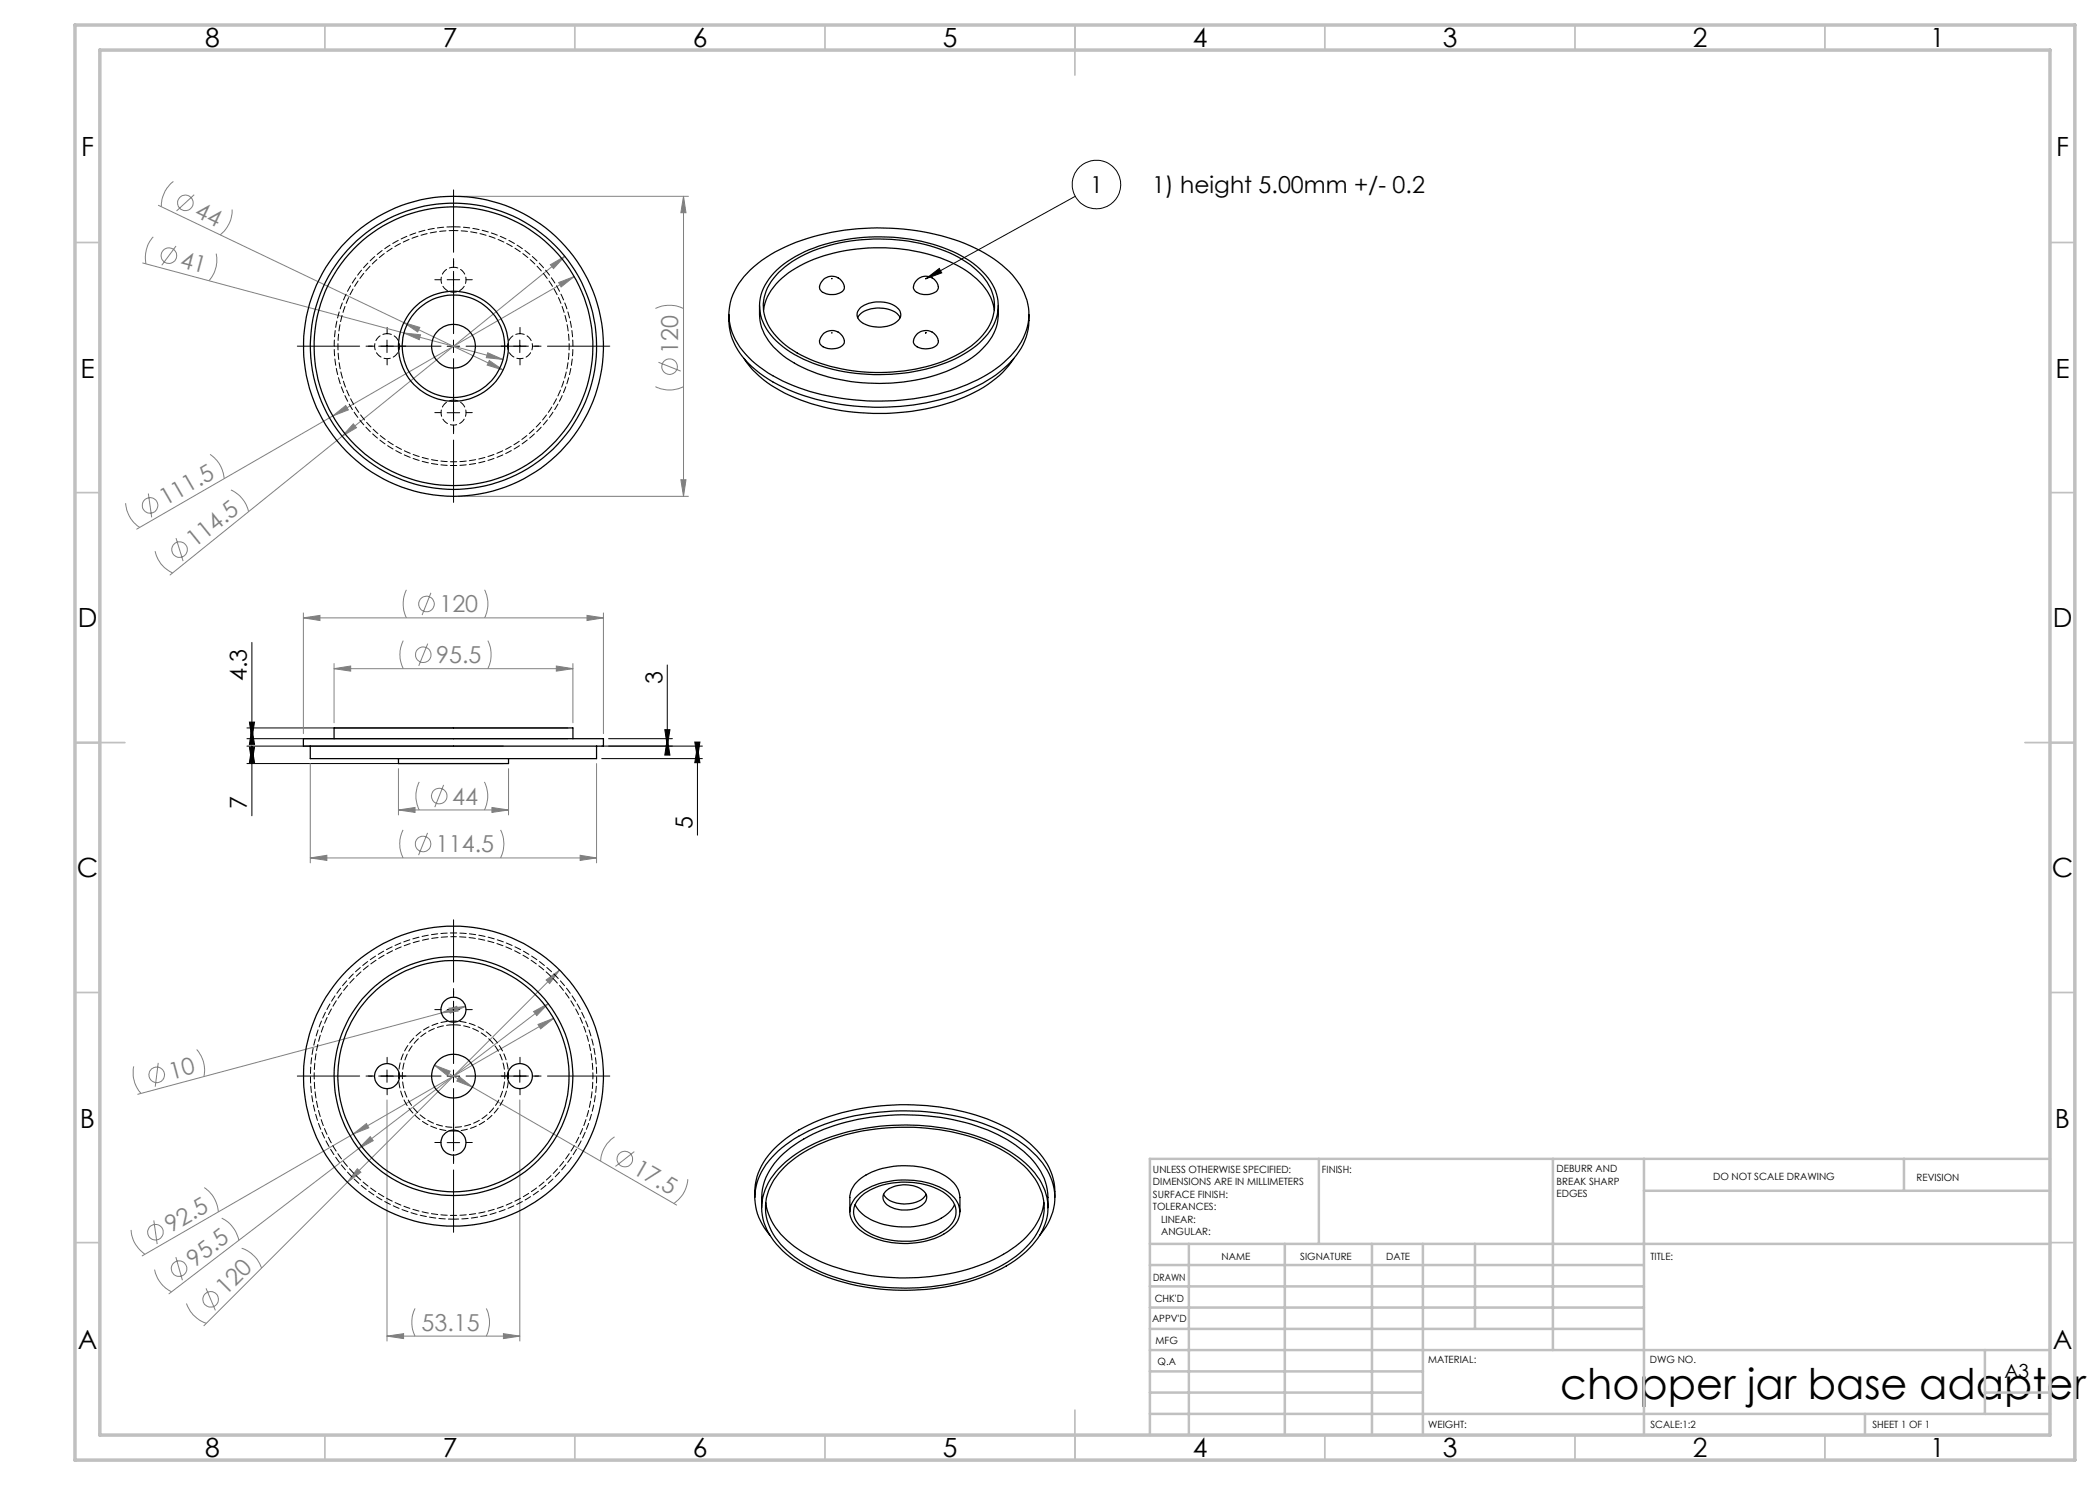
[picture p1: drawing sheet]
<svg xmlns="http://www.w3.org/2000/svg" width="420mm" height="297mm" viewBox="0 0 420 297" stroke-linecap="round" stroke-linejoin="round" font-family="sans-serif">
<g fill="none" stroke="#808080" stroke-width=".2">
<path d="M34.7 36.3a6.5 6.5 0 0 0-2.5 5M38.8 38.9l-3.5 3.3M91.7 39.3h46M136.7 39.3v60M136.7 39.3l.5 3.2h-1zM28.5 52.6l52.3 14M30.7 47.4a6.2 6.2 0 0 0-1.5 5.4M31.7 41.1l49.1 23.4M35.2 49.2l-2.9 3.9M43.3 50.7a6.3 6.3 0 0 1-1.5 5.5M46.4 41.9a6.3 6.3 0 0 1-2.4 5.1M110.1 52.9l2.9-1.6-2.3 2.4z"/>
<path d="M111.7 56.5l3.1-1.2-2.6 2.1zM113 51.3l-44.6 35.9M114.8 55.3l-48.2 27.9M80.8 64.5l19.8 9.5M80.8 64.5l3.2 1-.5 .9zM80.8 66.6l19.8 5.3M80.8 66.6l3.3 .4-.2 .9zM97.5 70.6l3.1 1.3-3.3-.4zM97.9 72.1l2.7 1.9-3.2-1zM131.1 77.3a6.2 6.2 0 0 0 5.6 0M131.1 61.7a6.5 6.5 0 0 1 5.6 0M131.7 72.5l4.4 1.7"/>
<path d="M29.7 98.7l.6 4.8M42 90.9a6.4 6.4 0 0 1 2.8 4.8M46.2 98a6.2 6.2 0 0 1 3.5 4.3M66.6 83.2l2.5-2.1 .6 .9zM66.6 83.2l-39.3 22.6M68.4 87.2l-34.4 27.8M70.7 84.8l.6 .7-2.9 1.7zM91.7 99.3h46M136.2 96h1l-.5 3.3zM25.1 100.6a6.3 6.3 0 0 0 2.8 4.9M31 110.2a6.2 6.2 0 0 0 3.5 4.4M35.2 107.6l1.4 4.6"/>
<path d="M81.3 118a6.5 6.5 0 0 0 0 5.6M86.2 118.6l-1.8 4.4M96.9 118a6.2 6.2 0 0 1 0 5.6M60.7 122.6v24.1M60.7 123.6h60M60.7 123.6l3.3-.5v1zM66.8 132.7v11.9M66.8 133.7h47.8M66.8 133.7l3.3-.5v1zM80.6 128.1a6.2 6.2 0 0 0 0 5.6M85.5 128.7l-1.8 4.5M97.6 128.1a6.5 6.5 0 0 1 0 5.6"/>
<path d="M111.3 133.2l3.3 .5-3.3 .5zM114.6 132.7v11.9M117.4 123.1l3.3 .5-3.3 .5zM120.7 122.6v24.1M62.1 152.7v19.9M79.7 153.7v9.3M83.9 156.4a6.2 6.2 0 0 0 0 5.6M88.7 157l-1.7 4.4M96.9 156.4a6.2 6.2 0 0 1 0 5.6M101.7 153.7v9.3M119.3 152.7v19.9M62.1 171.6h57.2"/>
<path d="M62.1 171.6l3.3-.5v1zM79.7 162h22M79.7 162l3.3-.5v1zM80.6 166a6.2 6.2 0 0 0 0 5.6M85.5 166.6l-1.8 4.4M98.4 161.5l3.3 .5-3.3 .5zM100.1 166a6.2 6.2 0 0 1 0 5.6M116 171.1l3.3 .5-3.3 .5zM109.2 196l2.7-2-2 2.7zM111.9 194l-71.1 71.1M26.7 213.3a6.4 6.4 0 0 0 1.5 5.4M31.6 212.6l-.6 4.7"/>
<path d="M39.3 209.9a6.2 6.2 0 0 1 1.5 5.4M77.4 220v48.2M86.9 213l7.6 4.4M86.9 213l3.1 1.2-.5 .9zM88.3 202.6l-60.7 16.3M88.3 202.6l3-1.3 .3 .9zM89.8 201.6l3.3-.3-3 1.3zM91.9 215.3l2.6 2.1-3.1-1.2zM93.1 201.3l-4.8 1.3M94.5 217.4l40.8 23.6M104 220v48.2M106.7 202.3l2.9-1.6-2.2 2.4z"/>
<path d="M107.6 204.9l3.1-1.2-2.6 2.1zM109.6 200.7l-75.8 58.1M110.7 203.7l-40 23.1M40.9 237.5a6.4 6.4 0 0 1 2.8 4.9M70.7 226.8l2.6-2.1 .5 .9zM70.7 226.8l-42.3 24.4M71.5 233.7l.7 .8-2.7 1.9zM74 227.3l.6 .8-2.9 1.6zM122.9 227.4a6.3 6.3 0 0 0-2.8 4.8M126.9 230.3l-3.8 3M137.5 235.8a6.3 6.3 0 0 1-2.7 4.9M26.2 246a6.3 6.3 0 0 0 2.8 4.9"/>
<path d="M30.8 244.1l.6 4.7M30.9 253.9a6.4 6.4 0 0 0 3.4 4.5M35.2 251.4l1.3 4.6M41.2 257.7l1.9 4.4M44.3 243.6a6.4 6.4 0 0 1 3.5 4.5M48.3 249.7a6.3 6.3 0 0 1 4 3.9M37.3 260.7a6.3 6.3 0 0 0 4 4M77.4 267.2h26.6M77.4 267.2l3.3-.5v1zM83 261.7a6.4 6.4 0 0 0 0 5.5M97.3 261.7a6.4 6.4 0 0 1 0 5.5M100.7 266.7l3.3 .5-3.3 .5z"/>
<circle cx="33.8" cy="51.1" r="1.56"/>
<circle cx="37.1" cy="40.6" r="1.56"/>
<circle cx="133.9" cy="73.3" r="1.55"/>
<circle cx="30" cy="101.1" r="1.56"/>
<circle cx="35.9" cy="109.9" r="1.56"/>
<circle cx="84.7" cy="130.9" r="1.55"/>
<circle cx="85.3" cy="120.8" r="1.56"/>
<circle cx="87.8" cy="159.2" r="1.56"/>
<circle cx="84.6" cy="168.8" r="1.55"/>
<circle cx="31.3" cy="215" r="1.55"/>
<circle cx="125" cy="231.8" r="1.55"/>
<circle cx="31.1" cy="246.4" r="1.56"/>
<circle cx="35.8" cy="253.7" r="1.55"/>
<circle cx="42.1" cy="259.9" r="1.56"/>
</g>
<g fill="none" stroke="#000" stroke-width=".2">
<path d="M215.1 39.3l-29.9 16.4M89.4 55.9h2.5M90.7 54.7v2.5M185.2 55.7l2.7-2 .4 .9zM76.2 69.2h2.5M77.4 68v2.5M89.4 69.2h2.5M90.7 68v2.5M102.7 69.2h2.5M104 68v2.5M89.4 82.5h2.5M90.7 81.3v2.5"/>
<path d="M50.4 128.5v19.2M133.5 133v16.2M49.4 149.2h51.3M49.4 147.7h64.2M49.4 145.6h64.2M49.4 152.7h51.3M49.9 144.4h1l-.5 3.3zM49.9 149.4h1l-.5 3.3zM50.4 145.6l.5 3.3h-1zM50.4 149.2l.5 3.3h-1zM50.4 149.2v14M120.3 149.2h20.2"/>
<path d="M120.3 151.7h20.2M121.7 147.7h12.8M133 145.9h1l-.5 3.3zM133.5 147.7l.5 3.3h-1zM139 148.4h1l-.5 3.3zM139.5 149.2l.5 3.3h-1zM139.5 149.2v17.8M76.2 215.2h2.5M77.4 214v2.5M89.4 215.2h2.5M89.4 201.9h2.5M90.7 200.7v2.5"/>
<path d="M90.7 214v2.5M102.7 215.2h2.5M104 214v2.5M89.4 228.5h2.5M90.7 227.3v2.5"/>
<circle cx="219.3" cy="36.9" r="4.9"/>
</g>
<path d="M88.2 69.2h-28.7M90.7 66.7v-28.7M90.7 71.7v28.8M93.2 69.2h28.8M88.2 215.2h-28.7M90.7 212.7v-28.7M90.7 217.7v28.8M93.2 215.2h28.8" fill="none" stroke="#000" stroke-width=".2" stroke-dasharray="15.2 1.3 1.3 1.3" stroke-dashoffset="2.8"/>
<g fill="none" stroke="#000" stroke-width=".2" stroke-dasharray="15.2 1.3 1.3 1.3">
<path d="M88.2 55.9h-1.2M90.7 53.4v-1.2M90.7 58.4v1.3M93.2 55.9h1.3M74.9 69.2h-1.2M77.4 66.7v-1.2M77.4 71.7v1.3M79.9 69.2h1.3M101.5 69.2h-1.3M104 66.7v-1.2M104 71.7v1.3M106.5 69.2h1.2"/>
<path d="M88.2 82.5h-1.2M90.7 80v-1.2M90.7 85v1.3M93.2 82.5h1.3M90.7 199.4v-1.2M74.9 215.2h-1.2M77.4 212.7v-1.2M77.4 217.7v1.3M79.9 215.2h1.3M88.2 201.9h-1.2M90.7 204.4v1.3M93.2 201.9h1.3"/>
<path d="M101.5 215.2h-1.3M104 212.7v-1.2M104 217.7v1.3M106.5 215.2h1.2M88.2 228.5h-1.2M90.7 226v-1.3M90.7 231v1.2M93.2 228.5h1.3"/>
</g>
<g fill="none" stroke="#c0c0c0" stroke-width=".35">
<path d="M65 5v5M115 5v5M165 5v5M215 5v10M265 5v5M315 5v5M365 5v5M15 48.5h5M410 48.5h5M15 98.5h5M410 98.5h5M15 148.5h10"/>
<path d="M405 148.5h10M15 198.5h5M410 198.5h5M15 248.5h5M410 248.5h5M65 287v5M115 287v5M165 287v5M215 282v10M265 287v5M315 287v5M365 287v5"/>
</g>
<g fill="none" stroke="#c0c0c0" stroke-width=".5">
<path d="M263.8 231.8v17M310.6 231.8v38.2M328.8 231.8v55.2M328.8 238.2h81.2M380.8 231.8v6.4M410 231.8h-180v55.2M230 248.8h180M230 257.3h98.8M230 253h98.8M237.8 248.8v38.2M257 248.8v38.2M274.4 248.8v38.2"/>
<path d="M284.6 248.8v38.2M295 248.8v17M230 265.8h98.8M230 261.5h98.8M230 278.5h54.6M230 274.3h54.6M230 270h180M397 278.5h13M397 270v12.8M230 282.8h180M373 282.8v4.2"/>
</g>
<path d="M15 5h400v287h-400zM20 10h390v277h-390z" fill="none" stroke="#c0c0c0" stroke-width=".7"/>
<g fill="#000">
<path d="M185.2 55.7l2.7-2 .4 .9z"/>
<path d="M133 145.9h1l-.5 3.3zM133.5 147.7l.5 3.3h-1zM49.9 144.4h1l-.5 3.3zM50.4 145.6l.5 3.3h-1z"/>
<path d="M139.5 149.2l.5 3.3h-1zM139 148.4h1l-.5 3.3zM50.4 149.2l.5 3.3h-1zM49.9 149.4h1l-.5 3.3z"/>
</g>
<g fill="#808080">
<path d="M97.9 72.1l-.5 .9 3.2 1zM80.8 64.5l2.7 1.9 .5-.9z"/>
<path d="M97.5 70.6l-.2 .9 3.3 .4zM80.8 66.6l3.1 1.3 .2-.9z"/>
<path d="M98.4 161.5l3.3 .5-3.3 .5zM79.7 162l3.3-.5v1zM111.3 133.2l3.3 .5-3.3 .5zM66.8 133.7l3.3-.5v1zM116 171.1l3.3 .5-3.3 .5zM62.1 171.6l3.3-.5v1zM117.4 123.1l3.3 .5-3.3 .5zM60.7 123.6l3.3-.5v1z"/>
<path d="M77.4 267.2l3.3-.5v1zM100.7 266.7l3.3 .5-3.3 .5z"/>
<path d="M89.8 201.6l.3 1 3-1.3zM88.3 202.6l3.3-.4-.3-.9z"/>
<path d="M107.6 204.9l.5 .9 2.6-2.1zM70.7 226.8l3.1-1.2-.5-.9z"/>
<path d="M111.7 56.5l.5 .9 2.6-2.1zM66.6 83.2l3.1-1.2-.6-.9z"/>
<path d="M106.7 202.3l.7 .8 2.2-2.4zM74 227.3l-2.3 2.4 2.9-1.6z"/>
<path d="M110.1 52.9l.6 .8 2.3-2.4zM70.7 84.8l-2.3 2.4 2.9-1.7z"/>
<path d="M109.2 196l.7 .7 2-2.7zM71.5 233.7l-2 2.7 2.7-1.9z"/>
<path d="M136.7 39.3l.5 3.2h-1zM136.2 96h1l-.5 3.3z"/>
<path d="M86.9 213l2.6 2.1 .5-.9zM91.9 215.3l-.5 .9 3.1 1.2z"/>
</g>
<g fill="none" stroke="#000" stroke-width=".25">
<path d="M150.1 54a33.3 33.3 0 0 1 17.5-7.8 47.7 47.7 0 0 1 27.5 3.4 19.9 19.9 0 0 1 9.7 9 10.8 10.8 0 0 1-2.1 11.9 27.1 27.1 0 0 1-13.8 8 48.5 48.5 0 0 1-31.3-1.8 21.1 21.1 0 0 1-10.5-8.7 11.1 11.1 0 0 1 2.3-13.4zM155.4 53.9a27 27 0 0 1 15-6.2 36.2 36.2 0 0 1 22.7 3.9 12.3 12.3 0 0 1 6.5 8.6 9.7 9.7 0 0 1-3.8 8.4 28.5 28.5 0 0 1-16.3 6.2 35.2 35.2 0 0 1-21.4-4.4 12.5 12.5 0 0 1-6.1-8 9.4 9.4 0 0 1 3.4-8.5zM155.7 54.5a24.3 24.3 0 0 1 12.3-5.9 36.6 36.6 0 0 1 23.7 2.9 13.6 13.6 0 0 1 6.9 7.6 8.9 8.9 0 0 1-3.1 9 26.9 26.9 0 0 1-15.8 6.2 34.2 34.2 0 0 1-21.1-4.2 11.2 11.2 0 0 1-5.9-8.5 9.2 9.2 0 0 1 3-7.1zM164.7 55.8a2.48 2.48 0 0 1 2.7-.3 2.48 2.48 0 0 1 1.4 2.3 3.3 3.3 0 0 1-4.4 .5 1.45 1.45 0 0 1 .1-2.2zM166.4 55.7h.1M183.3 56.1a2.45 2.45 0 0 1 2.8-.7 2.45 2.45 0 0 1 1.5 2.4 2.89 2.89 0 0 1-3.2 1 1.63 1.63 0 0 1-1.7-1.5l.2-.7zM185.2 55.7h.1M145.8 62.9a13 13 0 0 0 5.4 11.1 34.9 34.9 0 0 0 17 6.9 46.7 46.7 0 0 0 28.3-4.2 17.8 17.8 0 0 0 8.7-9.3l.5-2.3 .1-2.2M148.8 71.7a20.8 20.8 0 0 0 10.2 7.8 46.2 46.2 0 0 0 34.9-.5 20.7 20.7 0 0 0 8.8-7.3M151.9 61.1a10.5 10.5 0 0 0 4 9.5 29.4 29.4 0 0 0 16.5 5.9 35.1 35.1 0 0 0 21.3-4.5 11.6 11.6 0 0 0 5.9-8.7l.1-2.2M152.7 62a11.4 11.4 0 0 1 5.7-7.9 34.3 34.3 0 0 1 22.2-4.3 27.1 27.1 0 0 1 14.8 6 10.3 10.3 0 0 1 3.5 6.2M164.7 66.7a2.48 2.48 0 0 1 2.7-.4 2.48 2.48 0 0 1 1.4 2.3 3.3 3.3 0 0 1-4.4 .6 1.45 1.45 0 0 1 .1-2.3z"/>
<path d="M166.4 66.6h.1M171.5 63.5a4 4 0 0 1 3.7-1.9 5.3 5.3 0 0 1 4.8 1.7v.2M171.9 61.7a6.3 6.3 0 0 1 7.6-.1 1.74 1.74 0 0 1-.5 3 6.6 6.6 0 0 1-7-.4 1.66 1.66 0 0 1-.1-2.5zM183.3 66.9a2.45 2.45 0 0 1 2.8-.7 2.45 2.45 0 0 1 1.5 2.4 3.1 3.1 0 0 1-3.9 .9 1.33 1.33 0 0 1-.6-2.3zM185.2 66.6h.1M60.7 147.7h60v1.5h-60zM62.1 149.2v2.5h57.2v-2.5M66.8 147.7v-2.1h47.8v2.1M79.7 151.7v1h22v-1M77.4 215.3h.1M90.7 202h.1M104 215.3h.1"/>
<path d="M90.7 228.5h.1M151 239.5a13 13 0 0 1 5.4-11.1 34.9 34.9 0 0 1 17-6.9 46.7 46.7 0 0 1 28.3 4.2 17.8 17.8 0 0 1 8.7 9.3l.5 2.3 .1 2.2M155.7 233.7a29.2 29.2 0 0 1 15.3-7.6 45.3 45.3 0 0 1 29 3.1 17.8 17.8 0 0 1 9 8.9 10.8 10.8 0 0 1-3.1 11.6 28.6 28.6 0 0 1-14.3 7.2 45.9 45.9 0 0 1-29.2-2.8 17.8 17.8 0 0 1-9.6-9.5 10.7 10.7 0 0 1 2.9-10.9zM157 233.4a30.4 30.4 0 0 1 15.6-7.2 45 45 0 0 1 26.4 3.1 17.4 17.4 0 0 1 9.1 8.7 10.3 10.3 0 0 1-2.8 11.4 28 28 0 0 1-14.2 7.1 44.3 44.3 0 0 1-28.7-3 17 17 0 0 1-8.7-8.7 10.2 10.2 0 0 1 2.7-10.8zM171.7 238.9a15.1 15.1 0 0 1 11.9-2.7 11.2 11.2 0 0 1 7.6 3.8 4.3 4.3 0 0 1-1.4 6.1 16.5 16.5 0 0 1-13.7 1.9 8.7 8.7 0 0 1-5.8-4.2 4.2 4.2 0 0 1 1.4-4.9zM172.1 239.4a13.8 13.8 0 0 1 11.3-2.8 10.5 10.5 0 0 1 7.2 3.7 4 4 0 0 1-1.4 5.5 15.4 15.4 0 0 1-15.6 .6 4.6 4.6 0 0 1-2.8-4.9l.6-1.3zM176.7 238.9a4 4 0 0 0 3.6 1.9 5.3 5.3 0 0 0 4.8-1.7l.1-.2M177.2 238.2a6.3 6.3 0 0 1 7.6 .1 1.81 1.81 0 0 1-.7 3 6.3 6.3 0 0 1-7-.6 1.68 1.68 0 0 1 .1-2.5zM152.3 241.5a13 13 0 0 1 5.9-12 37.3 37.3 0 0 1 19.7-6.4 42.8 42.8 0 0 1 23.5 4.8 16.4 16.4 0 0 1 7.7 8.5l.4 2.3 .1 2.8M153.1 240.5a13 13 0 0 0 5.8 8.8 37.5 37.5 0 0 0 20.9 6.3 40.8 40.8 0 0 0 20.9-4.7 15.6 15.6 0 0 0 7.9-9.1l.2-1.3M154 247.1a11 11 0 0 1-.3-14.8 25.6 25.6 0 0 1 12.4-7.8 49 49 0 0 1 33.6 1.5 20.5 20.5 0 0 1 10.1 8.8 10.8 10.8 0 0 1-1.9 12.3M170 242.4v-2.9a5.7 5.7 0 0 1 3.8-4.8 17.2 17.2 0 0 1 15.2 .5 5.4 5.4 0 0 1 3 4.3v2.9"/>
<path d="M171 240.9a8.2 8.2 0 0 0 5.7 4 15.5 15.5 0 0 0 12.5-1.9l1.2-1.2 .5-.9"/>
<circle cx="90.7" cy="69.3" r="30"/>
<circle cx="90.7" cy="69.2" r="4.4"/>
<circle cx="90.7" cy="69.3" r="10.2"/>
<circle cx="90.7" cy="69.3" r="11"/>
<circle cx="90.7" cy="69.3" r="28.6"/>
<circle cx="90.7" cy="69.2" r="27.9"/>
<circle cx="77.4" cy="215.2" r="2.5"/>
<circle cx="90.7" cy="215.2" r="30"/>
<circle cx="90.7" cy="215.2" r="4.4"/>
<circle cx="90.7" cy="215.2" r="23.9"/>
<circle cx="90.7" cy="215.2" r="23.1"/>
<circle cx="90.7" cy="201.9" r="2.51"/>
<circle cx="104" cy="215.2" r="2.5"/>
<circle cx="90.7" cy="228.5" r="2.51"/>
</g>
<path d="M90.7 45.4a23.9 23.9 0 0 1 21.1 35.1 23.9 23.9 0 0 1-40.9 2 23.9 23.9 0 0 1 17.5-37l2.3-.1M90.7 205a10.2 10.2 0 0 1 9 15.1 10.2 10.2 0 0 1-17.6 .7 10.2 10.2 0 0 1 7.8-15.8h.8" fill="none" stroke="#000" stroke-width=".2" stroke-dasharray="1.3 .6" stroke-dashoffset="-.1"/>
<path d="M90.7 46.1a23.1 23.1 0 0 0-20.2 34.4 23.1 23.1 0 0 0 39.8 1 23.1 23.1 0 0 0-18.4-35.4h-1.2M90.7 53.4a2.5 2.5 0 0 1 2.2 3.7 2.5 2.5 0 0 1-4.2 .3 2.5 2.5 0 0 1 1.6-3.9l.4-.1M77.4 66.7a2.5 2.5 0 0 1 2.2 3.7 2.5 2.5 0 0 1-4.2 .3 2.5 2.5 0 0 1 1.6-3.9l.4-.1M104 66.7a2.5 2.5 0 0 1 2.2 3.7 2.5 2.5 0 0 1-4.2 .3 2.5 2.5 0 0 1 1.6-3.9l.4-.1M90.7 80a2.5 2.5 0 0 1 2.2 3.7 2.5 2.5 0 0 1-4.2 .3 2.5 2.5 0 0 1 1.6-3.9l.4-.1M90.7 226.2a11 11 0 0 1-9.6-16.3 11 11 0 0 1 18.9-.6 11 11 0 0 1-8.5 16.9h-.8" fill="none" stroke="#000" stroke-width=".2" stroke-dasharray="1.3 .6" stroke-dashoffset=".4"/>
<path d="M90.7 55.9h.1M77.4 69.2h.1M104 69.2h.1M90.7 82.5h.1" fill="none" stroke="#000" stroke-width=".2" stroke-dasharray="1.3 .6"/>
<path d="M90.7 243.8a28.6 28.6 0 0 1-25.2-42.1 28.6 28.6 0 0 1 49.1-2.3 28.6 28.6 0 0 1-21.3 44.3l-2.6 .1" fill="none" stroke="#000" stroke-width=".2" stroke-dasharray="1.3 .6" stroke-dashoffset=".2"/>
<path d="M90.7 187.3a27.9 27.9 0 0 1 24.6 41.1 27.9 27.9 0 0 1-47.8 2.2 27.9 27.9 0 0 1 20.7-43.1l2.5-.2" fill="none" stroke="#000" stroke-width=".2" stroke-dasharray="1.3 .6" stroke-dashoffset=".7"/>
<text font-size="8.5" x="312.1" y="279.7">chopper jar base adapter</text>
<g font-size="5.3">
<text x="41" y="9.5">8</text>
<text x="88.5" y="9.5">7</text>
<text x="138.5" y="9.5">6</text>
<text x="188.5" y="9.5">5</text>
<text x="238.5" y="9.5">4</text>
<text x="288.5" y="9.5">3</text>
<text x="338.5" y="9.5">2</text>
<text x="386" y="9.5">1</text>
<text x="16.2" y="31.2">F</text>
<text x="411.2" y="31.2">F</text>
<text x="16.1" y="75.5">E</text>
<text x="411.1" y="75.5">E</text>
<text x="15.5" y="125.5">D</text>
<text x="410.5" y="125.5">D</text>
<text x="15.4" y="175.5">C</text>
<text x="410.4" y="175.5">C</text>
<text x="16" y="225.5">B</text>
<text x="411" y="225.5">B</text>
<text x="15.5" y="269.7">A</text>
<text x="410.5" y="269.7">A</text>
<text x="41" y="291.5">8</text>
<text x="88.5" y="291.5">7</text>
<text x="138.5" y="291.5">6</text>
<text x="188.5" y="291.5">5</text>
<text x="238.5" y="291.5">4</text>
<text x="288.5" y="291.5">3</text>
<text x="338.5" y="291.5">2</text>
<text x="386" y="291.5">1</text>
</g>
<g font-size="4.7">
<text x="218" y="38.7">1</text>
<text x="230.5" y="38.7">1) height 5.00mm +/- 0.2</text>
<text x="49.4" y="136.2" transform="rotate(-90 49.4 136.2)">4.3</text>
<text x="132.5" y="136.9" transform="rotate(-90 132.5 136.9)">3</text>
<text x="49.4" y="161.8" transform="rotate(-90 49.4 161.8)">7</text>
<text x="138.5" y="165.7" transform="rotate(-90 138.5 165.7)">5</text>
</g>
<g font-size="4.7" fill="#808080">
<text x="38.7" y="43.2" transform="rotate(26 38.7 43.2)">44</text>
<text x="35.8" y="53.4" transform="rotate(15 35.8 53.4)">41</text>
<text x="135.6" y="70.7" transform="rotate(-90 135.6 70.7)">120</text>
<text x="33.1" y="101.3" transform="rotate(-30 33.1 101.3)">111.5</text>
<text x="39" y="109.6" transform="rotate(-39 39 109.6)">114.5</text>
<text x="87.9" y="122.5">120</text>
<text x="87.2" y="132.6">95.5</text>
<text x="90.4" y="160.9">44</text>
<text x="87.2" y="170.5">114.5</text>
<text x="34.3" y="215.9" transform="rotate(-15 34.3 215.9)">10</text>
<text x="126.4" y="234.6" transform="rotate(30 126.4 234.6)">17.5</text>
<text x="34.2" y="246.6" transform="rotate(-30 34.2 246.6)">92.5</text>
<text x="38.9" y="253.5" transform="rotate(-37 38.9 253.5)">95.5</text>
<text x="45.2" y="259.2" transform="rotate(-45 45.2 259.2)">120</text>
<text x="84.3" y="266.2">53.15</text>
</g>
<text font-size="3.9" x="400.9" y="275.5">A3</text>
<g font-size="2">
<text x="230.6" y="234.6">UNLESS OTHERWISE SPECIFIED:</text>
<text x="230.6" y="237.1">DIMENSIONS ARE IN MILLIMETERS</text>
<text x="230.6" y="239.6">SURFACE FINISH:</text>
<text x="264.4" y="234.6">FINISH:</text>
<text x="311.3" y="234.5">DEBURR AND</text>
<text x="311.3" y="237">BREAK SHARP</text>
<text x="311.3" y="239.5">EDGES</text>
<text x="342.6" y="236">DO NOT SCALE DRAWING</text>
<text x="383.3" y="236.2">REVISION</text>
<text x="230.6" y="242.1">TOLERANCES:</text>
<text x="232.2" y="244.6">LINEAR:</text>
<text x="232.2" y="247.1">ANGULAR:</text>
<text x="244.3" y="252">NAME</text>
<text x="260" y="251.9">SIGNATURE</text>
<text x="277.2" y="251.9">DATE</text>
<text x="330.1" y="251.9">TITLE:</text>
<text x="230.6" y="256.1">DRAWN</text>
<text x="230.9" y="260.3">CHK'D</text>
<text x="230.4" y="264.4">APPV'D</text>
<text x="231.1" y="268.8">MFG</text>
<text x="231.5" y="273">Q.A</text>
<text x="285.6" y="272.5">MATERIAL:</text>
<text x="330" y="272.5">DWG NO.</text>
<text x="285.6" y="285.5">WEIGHT:</text>
<text x="330.1" y="285.6">SCALE:1:2</text>
<text x="374.5" y="285.6">SHEET 1 OF 1</text>
</g>
</svg>
